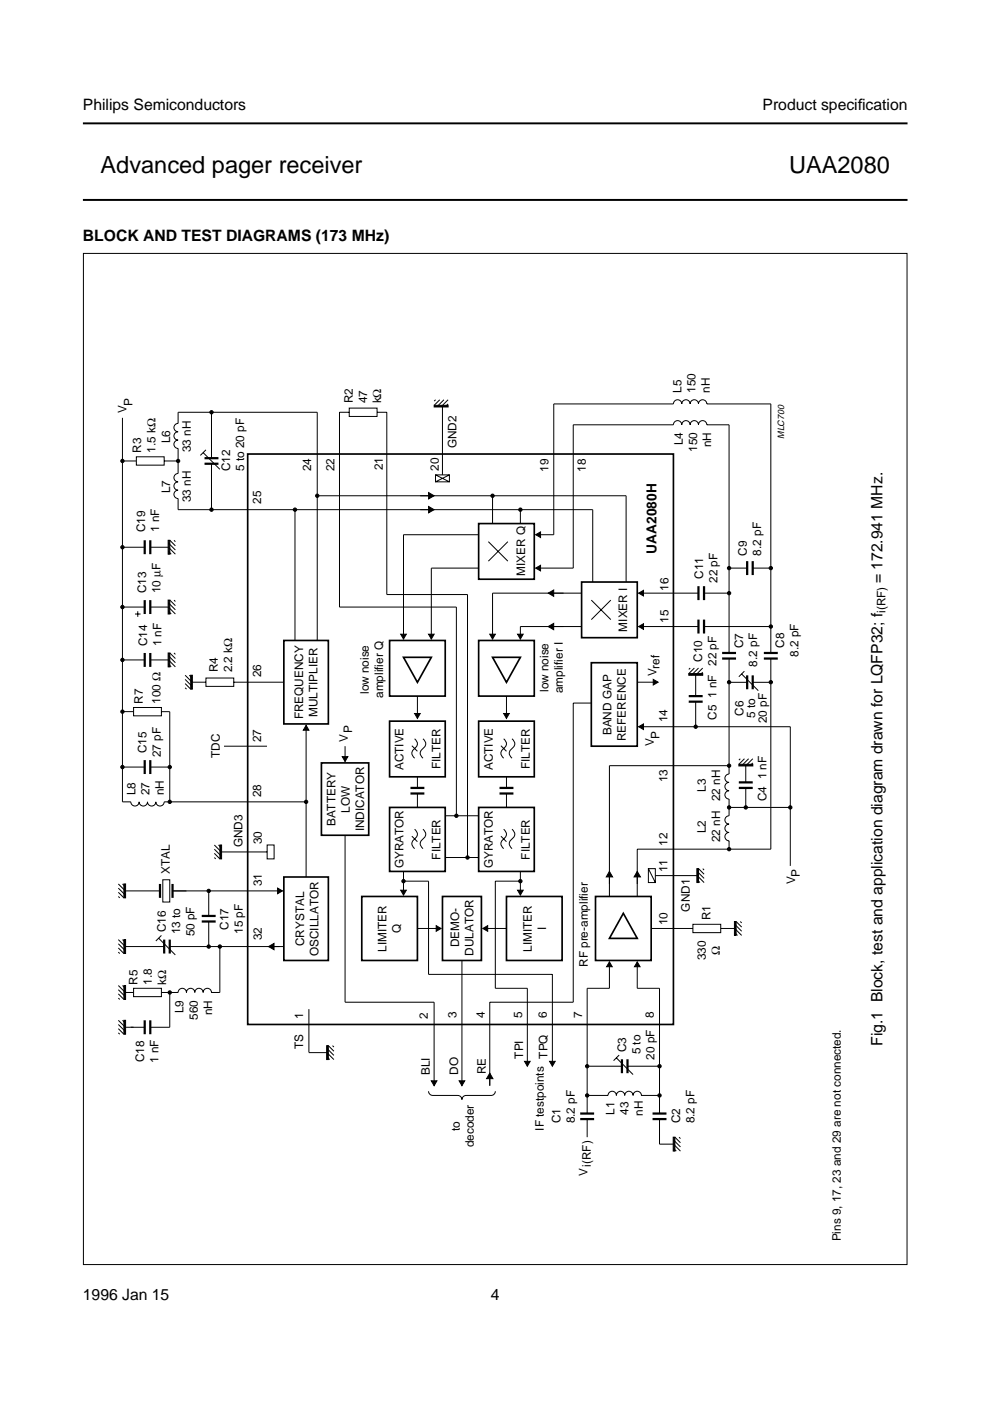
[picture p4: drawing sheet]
<svg xmlns="http://www.w3.org/2000/svg" width="210mm" height="297mm" viewBox="0 0 210 297" stroke-linecap="round" stroke-linejoin="round" font-family="sans-serif">
<path d="M17.6 26.2h174.8M17.6 42.4h174.8" fill="none" stroke="#000" stroke-width=".42"/>
<g fill="#fff">
<path d="M17.5 153.3h161v7h-161z"/>
<circle cx="33.5" cy="159.5" r=".22"/>
<circle cx="33.5" cy="157.7" r=".22"/>
<circle cx="33.5" cy="155.8" r=".22"/>
<circle cx="33.5" cy="153.9" r=".22"/>
<circle cx="148.5" cy="159.5" r=".22"/>
<circle cx="148.5" cy="157.6" r=".22"/>
<circle cx="148.5" cy="155.8" r=".22"/>
<circle cx="148.5" cy="153.9" r=".22"/>
</g>
<g fill="none" stroke="#000" stroke-width=".21">
<path d="M26 88.6v81.4h1.7a.89 .89 0 0 0 .9 .9 .89 .89 0 0 0 .9-.9 .88 .88 0 0 0 .9 .9 .88 .88 0 0 0 .9-.9 .88 .88 0 0 0 .9 .9 .88 .88 0 0 0 .8-.9 .89 .89 0 0 0 .9 .9 .89 .89 0 0 0 .9-.9h30.1M26 97.7h2.9M28.9 96.8h5.9v1.8h-5.9zM34.8 97.7h3M43.1 96l3.5 3.5M43.7 95.4l-1.2 1.2M44.8 87.4v9.7M44.8 98.3v9.8M74 86.5h5.9v1.8h-5.9zM74 87.4h-2v41.3h24.8v44.3M79.9 87.4h2.1v38.7h17.1v55.7M92.4 84.8l-.3 .2"/>
<path d="M93.2 84.8l-1.1 1.1M93.8 85.9v14.8M94.1 84.8l-1.5 1.4M95 85.6l-.6 .6M95 84.8l-1.5 1.4M26 116h4.7M31.9 116h3.8l1.5 1.5M35.7 116.9l.6 .6M35.7 115.1l1.5 1.5M36 114.5l1.2 1.2M36.9 114.5l.3 .3M62.5 108.1v27.7"/>
<path d="M67.3 105.1h65.5v18.3M92.3 100.7h3v1.5h-3zM92.3 100.7l3 1.5M95.3 100.7l-3 1.5M101.5 113.4h-15.9v22.1M103.5 114.8l4.2 4.2M104.4 105.1v5.9M107.7 114.8l-4.2 4.2M110.3 108.1v2.9M113.6 113.4h3.8v-27.8h25.4a.88 .88 0 0 1 .9-.8 .88 .88 0 0 1 .9 .8 .88 .88 0 0 1 .8-.8 .88 .88 0 0 1 .9 .8 .88 .88 0 0 1 .9-.8 .88 .88 0 0 1 .9 .8 .89 .89 0 0 1 .9-.8 .89 .89 0 0 1 .9 .8h13.5v52.8M26 139.9h4.7M26 128.7h4.7"/>
<path d="M28.6 130.2h1.2M29.2 129.6v1.2M31.9 139.9h3.8l1.5 1.5M31.9 128.7h3.8M35.7 129.6l.6 .6M35.7 128.7l1.5 1.5M35.7 127.8l1.5 1.5M35.7 139l1.5 1.5M36 127.2l1.2 1.2M36 138.4l1.2 1.2M36.9 127.2l.3 .3M36.9 138.4l.3 .3"/>
<path d="M101.5 120.4h-10v15.1M113.6 120.4h7.9v-30.3h21.3a.88 .88 0 0 1 .9-.9 .88 .88 0 0 1 .9 .9 .88 .88 0 0 1 .8-.9 .88 .88 0 0 1 .9 .9 .88 .88 0 0 1 .9-.9 .88 .88 0 0 1 .9 .9 .89 .89 0 0 1 .9-.9 .89 .89 0 0 1 .9 .9h4.7v48.3M123.3 125.8h-18.9v9.7M123.3 132.8h-13v2.7M125.4 127.2l4.1 4.2M125.7 123.4v-15.3h-87.9v-2.4a.88 .88 0 0 1-.9-.9 .88 .88 0 0 1 .9-.9 .88 .88 0 0 1-.9-.9 .88 .88 0 0 1 .9-.8 .89 .89 0 0 1-.9-.9 .89 .89 0 0 1 .9-.9v-5.3a.89 .89 0 0 1-.9-.9 .89 .89 0 0 1 .9-.9 .88 .88 0 0 1-.9-.9 .88 .88 0 0 1 .9-.9 .89 .89 0 0 1-.9-.8 .89 .89 0 0 1 .9-.9v-2.4h29.5v48.4M129.5 127.2l-4.1 4.2M135.4 132.8h12.7M135.4 125.8h12.7M149.3 132.8h14.1M149.3 125.8h5.3M154.6 139.6v24.5a.88 .88 0 0 0-.9 .9 .88 .88 0 0 0 .9 .9 .89 .89 0 0 0-.9 .9 .89 .89 0 0 0 .9 .8 .88 .88 0 0 0-.9 .9 .88 .88 0 0 0 .9 .9v3.6a.88 .88 0 0 0-.9 .8 .88 .88 0 0 0 .9 .9 .88 .88 0 0 0-.9 .9 .88 .88 0 0 0 .9 .9 .89 .89 0 0 0-.9 .9 .89 .89 0 0 0 .9 .9v1.7"/>
<path d="M154.6 120.4h3.8M159.6 120.4h3.8M163.4 139.6v40.4h-28.3v10.1M26 150.9h2.3M28.3 150h5.9v1.8h-5.9zM34.2 150.9h1.8v19.1M35.7 140.8l.6 .6M39.3 143.2l1.4 1.4h3M39.3 144l1.4 1.5M39.3 144.9l1.1 1.2M39.3 145.8l.2 .3M40.1 143.2l.6 .6"/>
<path d="M43.7 143.8h5.9v1.7h-5.9zM47.5 158.2h9.1M49.6 144.6h10.6M64.9 153.8v32.1M73.2 158.2v3.3M87.3 158.1l1.2 1.2M87.9 156.6a1.24 1.24 0 0 1-.1 2.2 1.17 1.17 0 0 0 .1 2M88.5 147.6v4.7M89.7 156.6a1.24 1.24 0 0 1-.1 2.2 1.17 1.17 0 0 0 .1 2M106.2 158.1l1.2 1.2M106.8 156.6a1.24 1.24 0 0 1-.1 2.2 1.17 1.17 0 0 0 .1 2M107.4 147.6v4.7"/>
<path d="M108.6 156.6a1.24 1.24 0 0 1-.1 2.2 1.17 1.17 0 0 0 .1 2M125.4 149.1h-3.9v63.4h-17.7v17.7M135.1 144.6h4.4M135.4 154.1h32.2v29.5M146.3 141.6l-.3 .3M147.2 141.6l-1.2 1.2M147.5 148.8v5.3M148.1 141.6l-1.5 1.5M149 141.6l-1.5 1.5v4.5M149 142.5l-.6 .6M154.6 144.7h3.8M157.2 142.9l3.6 3.5"/>
<path d="M157.8 142.3l-1.2 1.2M159.6 144.7h3.8M26 162.6h4.7M31.9 162.6h4.1M45.4 179.2l1.5 1.4h9.7M46.3 179.2l.6 .5M56.6 179.2h1.5v2.9h-1.5zM73.2 177.1v35.4h18.8v17.7M87.3 177.3l1.2 1.2M87.9 175.8a1.24 1.24 0 0 1-.1 2.2 1.17 1.17 0 0 0 .1 1.9M88.5 164.7v2.4M88.5 168.2v3"/>
<path d="M89.7 175.8a1.24 1.24 0 0 1-.1 2.2 1.17 1.17 0 0 0 .1 1.9M94.4 173h7.1M106.2 177.3l1.2 1.2M106.8 175.8a1.24 1.24 0 0 1-.1 2.2 1.17 1.17 0 0 0 .1 1.9M107.4 164.7v2.4M107.4 168.2v3M108.6 175.8a1.24 1.24 0 0 1-.1 2.2 1.17 1.17 0 0 0 .1 1.9M154.6 162.3h-25.4v27.8M154.6 171.2h13M157 160.9l-.3 .3M157.8 160.9l-1.1 1.1M158.1 167.1v4.1"/>
<path d="M158.7 160.9l-1.4 1.4M159.6 160.9l-1.5 1.4v3.6M159.6 161.7l-.6 .6M25.1 199.2l1.5 1.5h8.2M25.1 187.4l1.5 1.5h7.3M25.1 188.3l1.5 1.5M25.1 189.2l1.2 1.2M25.1 190.1l.3 .3M26 199.2l.6 .6M26 187.4l.6 .6M33.6 198.9l3.6 3.6M34.2 198.3l-1.2 1.2"/>
<path d="M34.5 186.5h1.5v4.7h-1.5zM36.6 188.9h23.3M44.3 188.9v5.3M44.3 195.4v5.3M45.4 180l1.5 1.5M45.4 180.9l1.2 1.2M45.4 181.8l.3 .3M85.6 184.8v5M85.6 186.8h5.3v19.8h26.2v19.5M88.5 196.9h5M94.4 181.8h7.1M102.4 196.9h5"/>
<path d="M110.3 184.8v5M110.3 186.8h-5.3v22.7h6.8v16.6M137.5 184.2l1.4 2.9M137.5 184.2h1.4v2.9h-1.4zM138.1 196.9h8.8M138.9 185.6h8.9l1.5 1.5M146.9 196h5.9v1.7h-5.9zM147.8 186.5l.6 .6M147.8 184.8l1.5 1.4M148.1 184.2l1.2 1.1M149 184.2l.3 .3M152.8 196.9h3l1.5 1.4"/>
<path d="M155.8 197.7l.6 .6M155.8 196l1.5 1.4M156.1 195.4l1.2 1.2M157 195.4l.3 .3M25.1 208.9l1.5 1.5h1.7M25.1 209.8l1.5 1.5M25.1 210.7l1.2 1.2M25.1 211.6l.3 .3M25.1 216.3l1.5 1.5h4.1M25.1 217.2l1.5 1.5M25.1 218.1l1.2 1.2M25.1 219l.3 .3"/>
<path d="M25.1 200.1l1.5 1.5M25.1 201l1.2 1.2M25.1 201.9l.3 .3M26 208.9l.6 .6M26 216.3l.6 .6M28.3 209.5h5.9v1.8h-5.9zM36 200.7h24.2M36 210.4v7.4h-4.1M46.6 200.7v9.7h-1.8a.88 .88 0 0 0-.8-.9 .88 .88 0 0 0-.9 .9 .88 .88 0 0 0-.9-.9 .88 .88 0 0 0-.9 .9 .89 .89 0 0 0-.9-.9 .89 .89 0 0 0-.9 .9 .88 .88 0 0 0-.9-.9 .88 .88 0 0 0-.8 .9h-3.6M65.5 214v9.1M97.9 203.6v26.6M129.2 203.9v5.6h-4.7v26.6"/>
<path d="M135.1 203.9v5.6h4.7v26.6M65.5 223.2h3.8l1.5 1.4M69.3 224.1l.6 .5M69.3 222.3l1.5 1.5M69.6 221.7l1.2 1.2M70.5 221.7l.3 .3M90.9 231.4a.88 .88 0 0 0 .8 .9h5.4a.88 .88 0 0 1 .8 .8 .88 .88 0 0 1 .9-.8h5.3a.88 .88 0 0 0 .9-.9M124.5 226.1h7.4M124.5 232.3h4.4a.88 .88 0 0 1 .9-.9 .88 .88 0 0 1 .9 .9 .89 .89 0 0 1 .9-.9 .89 .89 0 0 1 .9 .9 .88 .88 0 0 1 .8-.9 .88 .88 0 0 1 .9 .9 .88 .88 0 0 1 .9-.9 .88 .88 0 0 1 .9 .9h3.8M124.5 237.3v3.8M130.7 224.3l3.5 3.5M131.3 223.7l-1.2 1.2"/>
<path d="M133.1 226.1h6.7M139.8 237.3v5.3h3l1.5 1.5M142.8 243.5l.6 .6M142.8 241.7l1.5 1.5M143.1 241.1l1.2 1.2M144 241.1l.3 .3"/>
</g>
<g fill="none" stroke="#000" stroke-width=".35">
<path d="M52.5 96.3h90.3v120.9h-90.3zM101.5 111h11.8v11.8h-11.8zM60.2 135.8h9.4v17.7h-9.4zM82.6 135.8h11.8v11.8h-11.8zM85.6 139.4h5.9l-3 5.3zM101.5 135.8h11.8v11.8h-11.8zM104.4 139.4h5.9l-2.9 5.3zM123.3 123.4h11.8v11.8h-11.8zM82.6 152.9h11.8v11.8h-11.8zM101.5 152.9h11.8v11.8h-11.8zM125.4 140.5h9.7v17.7h-9.7zM68.1 161.7h10.1v15.4h-10.1z"/>
<path d="M82.6 171.2h11.8v13.6h-11.8zM101.5 171.2h11.8v13.6h-11.8zM60.2 185.9h9.4v17.7h-9.4zM76.7 190.1h11.8v13.5h-11.8zM93.8 190.1h8.3v13.5h-8.3zM107.4 190.1h11.8v13.5h-11.8zM126.3 190.1h11.8v13.5h-11.8zM132.2 193.6l2.9 5.4h-5.9z"/>
</g>
<g fill="none" stroke="#000" stroke-width=".47">
<path d="M43.4 98.3h2.9M43.4 97.1h2.9M30.7 114.5v3M31.9 114.5v3M158.4 119v2.9M159.6 119v2.9M30.7 138.4v3M30.7 127.2v3M31.9 138.4v3M31.9 127.2v3M148.1 124.3v2.9M148.1 131.4v2.9"/>
<path d="M149.3 124.3v2.9M149.3 131.4v2.9M153.1 138.4h3M153.1 139.6h3M162 138.4h2.9M162 139.6h2.9M146 147.6h3M146 148.8h3M158.4 143.2v2.9M159.6 143.2v2.9M30.7 161.2v2.9M31.9 161.2v2.9"/>
<path d="M87 168.2h3M87 167.1h3M105.9 168.2h3M105.9 167.1h3M156.6 167.1h3M156.6 165.9h3M33.9 187.4v3M34.8 199.2v3M36 199.2v3M36.6 187.4v3M42.8 195.4h2.9M42.8 194.2h2.9"/>
<path d="M30.7 216.3v3M31.9 216.3v3M123 236.1h3M123 237.3h3M131.9 224.6v2.9M133 224.6v2.9M138.4 236.1h2.9M138.4 237.3h2.9"/>
</g>
<g fill="#000" stroke="#000" stroke-width=".21">
<path d="M92.1 85.9h2.9v.4h-2.9zM35.7 114.5h.3v3h-.3zM90.9 104.4l1.1 .7-1.1 .7zM90.9 107.4l1.1 .7-1.1 .6zM113.6 113.4l1-.6v1.2zM35.7 127.2h.3v3h-.3zM35.7 138.4h.3v3h-.3zM85 134.5h1.1l-.5 1zM90.9 134.5h1.1l-.5 1zM103.8 134.5h1.2l-.6 1zM109.7 134.5h1.2l-.6 1zM113.6 120.4l1-.5v1.1z"/>
<path d="M116.2 132.8l1.2-.6v1.3zM116.2 125.8l1.2-.7v1.3zM135.4 125.8l1-.6v1.2zM135.4 132.8l1-.6v1.2zM40.4 143.2h.4v2.9h-.4zM64.9 153.8l.6 1h-1.2zM87.9 151.3h1.2l-.6 1zM106.8 151.3h1.2l-.6 1zM135.4 154.1l1-.6v1.2zM138.5 144l1 .6-1 .6zM146 142.8h3v.4h-3zM46.6 179.2h.4v2.9h-.4z"/>
<path d="M72.6 160.4h1.2l-.6 1.1zM156.7 162h2.9v.4h-2.9zM26.3 199.2h.3v3h-.3zM26.3 187.4h.3v3h-.3zM58.9 188.3l1 .6-1 .6zM85 188.7h1.1l-.5 1.1zM92.5 196.3l1 .6-1 .6zM102.4 196.9l1-.6v1.2zM109.7 188.7h1.2l-.6 1.1zM129.2 184.8l.7 1.1h-1.4zM135.1 184.8l.7 1.1h-1.4zM147.8 184.2h.3v2.9h-.3z"/>
<path d="M155.7 195.4h.4v2.9h-.4zM26.3 208.9h.3v3h-.3zM26.3 216.3h.3v3h-.3zM56.9 200.7l1.2-.7v1.4zM129.2 203.9l.6 1.1h-1.2zM135.1 203.9l.6 1.1h-1.2zM69.3 221.7h.3v2.9h-.3zM91.4 229.2h1.2l-.6 1zM97.3 229.2h1.2l-.6 1zM103.8 227.5l.7 1.2h-1.3zM111.2 225h1.2l-.6 1.1zM116.5 225h1.2l-.6 1.1z"/>
<path d="M142.7 241.1h.4v3h-.4z"/>
<circle cx="26" cy="97.7" r=".35"/>
<circle cx="37.8" cy="97.7" r=".35"/>
<circle cx="44.8" cy="87.4" r=".35"/>
<circle cx="26" cy="116" r=".35"/>
<circle cx="44.8" cy="108.1" r=".35"/>
<circle cx="62.5" cy="108.1" r=".35"/>
<circle cx="67.3" cy="105.1" r=".35"/>
<circle cx="104.4" cy="105.1" r=".35"/>
<circle cx="110.3" cy="108.1" r=".35"/>
<circle cx="26" cy="128.7" r=".35"/>
<circle cx="26" cy="139.9" r=".35"/>
<circle cx="154.6" cy="120.4" r=".35"/>
<circle cx="154.6" cy="125.8" r=".35"/>
<circle cx="163.4" cy="132.8" r=".35"/>
<circle cx="163.4" cy="120.4" r=".35"/>
<circle cx="26" cy="150.9" r=".35"/>
<circle cx="147.5" cy="154.1" r=".35"/>
<circle cx="154.6" cy="144.6" r=".35"/>
<circle cx="163.4" cy="144.6" r=".35"/>
<circle cx="26" cy="162.6" r=".35"/>
<circle cx="36" cy="162.6" r=".35"/>
<circle cx="36" cy="170" r=".35"/>
<circle cx="64.9" cy="170" r=".35"/>
<circle cx="96.8" cy="173" r=".35"/>
<circle cx="154.6" cy="162.3" r=".35"/>
<circle cx="154.6" cy="171.2" r=".35"/>
<circle cx="158.1" cy="171.2" r=".35"/>
<circle cx="167.6" cy="171.2" r=".35"/>
<circle cx="44.3" cy="188.9" r=".35"/>
<circle cx="85.6" cy="186.8" r=".35"/>
<circle cx="99.1" cy="181.8" r=".35"/>
<circle cx="110.3" cy="186.8" r=".35"/>
<circle cx="154.6" cy="180" r=".35"/>
<circle cx="36" cy="210.4" r=".35"/>
<circle cx="44.3" cy="200.7" r=".35"/>
<circle cx="46.6" cy="200.7" r=".35"/>
<circle cx="124.5" cy="226.1" r=".35"/>
<circle cx="124.5" cy="232.3" r=".35"/>
<circle cx="139.8" cy="226.1" r=".35"/>
<circle cx="139.8" cy="232.3" r=".35"/>
</g>
<g fill="#fff">
<path d="M184.9 58.5h7.5v204.8h-7.5z" fill-rule="evenodd"/>
<path d="M176.6 96.7h3.3v166.5h-3.3z" fill-rule="evenodd"/>
</g>
<path d="M17.7 53.7h174.6v214.4h-174.6z" fill="none" stroke="#000" stroke-width=".21"/>
<g font-size="5">
<text x="21.3" y="36.6">Advanced pager receiver</text>
<text x="167.3" y="36.6">UAA2080</text>
</g>
<g font-size="3.3">
<text x="17.6" y="23.4">Philips Semiconductors</text>
<text x="161.7" y="23.4">Product specif</text>
<text x="181.9" y="23.4">ication</text>
<text x="17.6" y="51.1">BLOCK AND TEST DIAGRAMS (173 MHz)</text>
<text x="187.1" y="123.7" transform="rotate(-90 187.1 123.7)">= 172.941 MHz.</text>
<text x="187.1" y="221.7" transform="rotate(-90 187.1 221.7)">Fig.1 Block, test and application diagram drawn for LQFP32; f</text>
<text x="17.6" y="275.6">1996 Jan 15</text>
<text x="104.1" y="275.6">4</text>
</g>
<text font-size="2.9" x="139.2" y="117.4" transform="rotate(-90 139.2 117.4)">UAA2080H</text>
<g font-size="2.5">
<text x="144.5" y="83.3" transform="rotate(-90 144.5 83.3)">L5</text>
<text x="147.5" y="83.3" transform="rotate(-90 147.5 83.3)">150</text>
<text x="150.5" y="83.3" transform="rotate(-90 150.5 83.3)">nH</text>
<text x="26.8" y="87.6" transform="rotate(-90 26.8 87.6)">V</text>
<text x="28.1" y="86.2" transform="rotate(-90 28.1 86.2)">P</text>
<text x="74.8" y="85.5" transform="rotate(-90 74.8 85.5)">R2</text>
<text x="77.8" y="85.5" transform="rotate(-90 77.8 85.5)">47</text>
<text x="80.8" y="85.5" transform="rotate(-90 80.8 85.5)">kΩ</text>
<text x="36.1" y="94" transform="rotate(-90 36.1 94)">L6</text>
<text x="40.5" y="95.9" transform="rotate(-90 40.5 95.9)">33 nH</text>
<text x="96.8" y="95" transform="rotate(-90 96.8 95)">GND2</text>
<text x="144.8" y="94.4" transform="rotate(-90 144.8 94.4)">L4</text>
<text x="147.8" y="95.8" transform="rotate(-90 147.8 95.8)">150</text>
<text x="150.8" y="94.8" transform="rotate(-90 150.8 94.8)">nH</text>
<text x="29.9" y="96" transform="rotate(-90 29.9 96)">R3</text>
<text x="32.9" y="96" transform="rotate(-90 32.9 96)">1.5 kΩ</text>
<text x="48.8" y="99.9" transform="rotate(-90 48.8 99.9)">C12</text>
<text x="51.8" y="99.9" transform="rotate(-90 51.8 99.9)">5 to 20 pF</text>
<text x="66" y="99.9" transform="rotate(-90 66 99.9)">24</text>
<text x="70.9" y="99.9" transform="rotate(-90 70.9 99.9)">22</text>
<text x="81.1" y="99.7" transform="rotate(-90 81.1 99.7)">21</text>
<text x="93" y="99.8" transform="rotate(-90 93 99.8)">20</text>
<text x="116.3" y="100" transform="rotate(-90 116.3 100)">19</text>
<text x="124.2" y="100" transform="rotate(-90 124.2 100)">18</text>
<text x="36.1" y="104.6" transform="rotate(-90 36.1 104.6)">L7</text>
<text x="40.5" y="106.5" transform="rotate(-90 40.5 106.5)">33 nH</text>
<text x="55.3" y="106.8" transform="rotate(-90 55.3 106.8)">25</text>
<text x="30.8" y="112.9" transform="rotate(-90 30.8 112.9)">C19</text>
<text x="33.8" y="112.9" transform="rotate(-90 33.8 112.9)">1 nF</text>
<text x="158.4" y="117.8" transform="rotate(-90 158.4 117.8)">C9</text>
<text x="161.4" y="117.8" transform="rotate(-90 161.4 117.8)">8.2 pF</text>
<text x="31" y="125.7" transform="rotate(-90 31 125.7)">C13</text>
<text x="34" y="125.7" transform="rotate(-90 34 125.7)">10 µF</text>
<text x="111.3" y="122" transform="rotate(-90 111.3 122)">MIXER Q</text>
<text x="141.7" y="125.2" transform="rotate(-90 141.7 125.2)">16</text>
<text x="149.1" y="122.7" transform="rotate(-90 149.1 122.7)">C11</text>
<text x="152.1" y="123.6" transform="rotate(-90 152.1 123.6)">22 pF</text>
<text x="187.7" y="129.9" transform="rotate(-90 187.7 129.9)">i(RF)</text>
<text x="31.2" y="137.1" transform="rotate(-90 31.2 137.1)">C14</text>
<text x="34.2" y="137.1" transform="rotate(-90 34.2 137.1)">1 nF</text>
<text x="133" y="133.9" transform="rotate(-90 133 133.9)">MIXER I</text>
<text x="141.7" y="132.1" transform="rotate(-90 141.7 132.1)">15</text>
<text x="157.5" y="137.4" transform="rotate(-90 157.5 137.4)">C7</text>
<text x="166.3" y="137.3" transform="rotate(-90 166.3 137.3)">C8</text>
<text x="46.2" y="142.6" transform="rotate(-90 46.2 142.6)">R4</text>
<text x="49.2" y="142.6" transform="rotate(-90 49.2 142.6)">2.2 kΩ</text>
<text x="55.3" y="143.6" transform="rotate(-90 55.3 143.6)">26</text>
<text x="139.2" y="143.4" transform="rotate(-90 139.2 143.4)">Vref</text>
<text x="148.9" y="140.3" transform="rotate(-90 148.9 140.3)">C10</text>
<text x="151.9" y="141.2" transform="rotate(-90 151.9 141.2)">22 pF</text>
<text x="160.6" y="141.3" transform="rotate(-90 160.6 141.3)">8.2 pF</text>
<text x="169.3" y="139.2" transform="rotate(-90 169.3 139.2)">8.2 pF</text>
<text x="30.3" y="149.2" transform="rotate(-90 30.3 149.2)">R7</text>
<text x="34.1" y="149.2" transform="rotate(-90 34.1 149.2)">100 Ω</text>
<text x="78.2" y="147.2" transform="rotate(-90 78.2 147.2)">low noise</text>
<text x="81.3" y="148" transform="rotate(-90 81.3 148)">amplifier Q</text>
<text x="116.3" y="146.7" transform="rotate(-90 116.3 146.7)">low noise</text>
<text x="119.3" y="146.9" transform="rotate(-90 119.3 146.9)">amplifier I</text>
<text x="64.3" y="152.5" transform="rotate(-90 64.3 152.5)">FREQUENCY</text>
<text x="67.3" y="152" transform="rotate(-90 67.3 152)">MULTIPLIER</text>
<text x="74.6" y="155.5" transform="rotate(-90 74.6 155.5)">P</text>
<text x="129.6" y="155.9" transform="rotate(-90 129.6 155.9)">BAND GAP</text>
<text x="141.5" y="153.1" transform="rotate(-90 141.5 153.1)">14</text>
<text x="151.9" y="152.6" transform="rotate(-90 151.9 152.6)">C5 1 nF</text>
<text x="157.6" y="151.7" transform="rotate(-90 157.6 151.7)">C6</text>
<text x="160.1" y="152.2" transform="rotate(-90 160.1 152.2)">5 to</text>
<text x="162.6" y="153.3" transform="rotate(-90 162.6 153.3)">20 pF</text>
<text x="31.1" y="159.7" transform="rotate(-90 31.1 159.7)">C15</text>
<text x="34.1" y="160.6" transform="rotate(-90 34.1 160.6)">27 pF</text>
<text x="46.6" y="160.7" transform="rotate(-90 46.6 160.7)">TDC</text>
<text x="55.3" y="157.4" transform="rotate(-90 55.3 157.4)">27</text>
<text x="73.8" y="157.2" transform="rotate(-90 73.8 157.2)">V</text>
<text x="132.7" y="157.1" transform="rotate(-90 132.7 157.1)">REFERENCE</text>
<text x="138.6" y="158.2" transform="rotate(-90 138.6 158.2)">V</text>
<text x="139.8" y="156.7" transform="rotate(-90 139.8 156.7)">P</text>
<text x="85.5" y="163.3" transform="rotate(-90 85.5 163.3)">ACTIVE</text>
<text x="93.4" y="163.1" transform="rotate(-90 93.4 163.1)">FILTER</text>
<text x="104.5" y="163.3" transform="rotate(-90 104.5 163.3)">ACTIVE</text>
<text x="112.4" y="163.1" transform="rotate(-90 112.4 163.1)">FILTER</text>
<text x="141.5" y="165.8" transform="rotate(-90 141.5 165.8)">13</text>
<text x="149.7" y="167.9" transform="rotate(-90 149.7 167.9)">L3</text>
<text x="28.7" y="168.6" transform="rotate(-90 28.7 168.6)">L8</text>
<text x="31.7" y="168.6" transform="rotate(-90 31.7 168.6)">27</text>
<text x="34.7" y="168.6" transform="rotate(-90 34.7 168.6)">nH</text>
<text x="55.3" y="169" transform="rotate(-90 55.3 169)">28</text>
<text x="74.2" y="172.3" transform="rotate(-90 74.2 172.3)">LOW</text>
<text x="152.7" y="169.8" transform="rotate(-90 152.7 169.8)">22 nH</text>
<text x="162.5" y="169.8" transform="rotate(-90 162.5 169.8)">C4 1 nF</text>
<text x="51.4" y="179.6" transform="rotate(-90 51.4 179.6)">GND3</text>
<text x="55.5" y="179" transform="rotate(-90 55.5 179)">30</text>
<text x="71.2" y="175.2" transform="rotate(-90 71.2 175.2)">BATTERY</text>
<text x="77.2" y="176.3" transform="rotate(-90 77.2 176.3)">INDICATOR</text>
<text x="141.5" y="179.3" transform="rotate(-90 141.5 179.3)">12</text>
<text x="149.7" y="176.6" transform="rotate(-90 149.7 176.6)">L2</text>
<text x="152.7" y="178.6" transform="rotate(-90 152.7 178.6)">22 nH</text>
<text x="36" y="185.2" transform="rotate(-90 36 185.2)">XTAL</text>
<text x="85.5" y="184.1" transform="rotate(-90 85.5 184.1)">GYRATOR</text>
<text x="93.4" y="182.3" transform="rotate(-90 93.4 182.3)">FILTER</text>
<text x="104.5" y="184.1" transform="rotate(-90 104.5 184.1)">GYRATOR</text>
<text x="112.4" y="182.3" transform="rotate(-90 112.4 182.3)">FILTER</text>
<text x="141.5" y="185" transform="rotate(-90 141.5 185)">11</text>
<text x="169.6" y="185.9" transform="rotate(-90 169.6 185.9)">P</text>
<text x="55.5" y="187.9" transform="rotate(-90 55.5 187.9)">31</text>
<text x="168.6" y="187.3" transform="rotate(-90 168.6 187.3)">V</text>
<text x="35.2" y="197.6" transform="rotate(-90 35.2 197.6)">C16</text>
<text x="48.5" y="197.1" transform="rotate(-90 48.5 197.1)">C17</text>
<text x="85" y="197.9" transform="rotate(-90 85 197.9)">Q</text>
<text x="115.8" y="197.2" transform="rotate(-90 115.8 197.2)">I</text>
<text x="141.5" y="196.2" transform="rotate(-90 141.5 196.2)">10</text>
<text x="146.3" y="193.3" transform="rotate(-90 146.3 193.3)">GND1</text>
<text x="150.7" y="195.2" transform="rotate(-90 150.7 195.2)">R1</text>
<text x="38.2" y="198.1" transform="rotate(-90 38.2 198.1)">13 to</text>
<text x="41.2" y="198.5" transform="rotate(-90 41.2 198.5)">50 pF</text>
<text x="51.5" y="198" transform="rotate(-90 51.5 198)">15 pF</text>
<text x="55.5" y="199.4" transform="rotate(-90 55.5 199.4)">32</text>
<text x="64.5" y="200.6" transform="rotate(-90 64.5 200.6)">CRYSTAL</text>
<text x="67.5" y="202.7" transform="rotate(-90 67.5 202.7)">OSCILLATOR</text>
<text x="82" y="201.8" transform="rotate(-90 82 201.8)">LIMITER</text>
<text x="97.4" y="200.9" transform="rotate(-90 97.4 200.9)">DEMO-</text>
<text x="100.4" y="202.7" transform="rotate(-90 100.4 202.7)">DULATOR</text>
<text x="112.8" y="201.8" transform="rotate(-90 112.8 201.8)">LIMITER</text>
<text x="149.6" y="203.6" transform="rotate(-90 149.6 203.6)">330</text>
<text x="152.6" y="202.4" transform="rotate(-90 152.6 202.4)">Ω</text>
<text x="29.2" y="208.8" transform="rotate(-90 29.2 208.8)">R5</text>
<text x="32.2" y="208.8" transform="rotate(-90 32.2 208.8)">1.8</text>
<text x="35.2" y="208.8" transform="rotate(-90 35.2 208.8)">kΩ</text>
<text x="124.7" y="205" transform="rotate(-90 124.7 205)">RF pre-amplifier</text>
<text x="38.9" y="214.8" transform="rotate(-90 38.9 214.8)">L9</text>
<text x="45" y="215.2" transform="rotate(-90 45 215.2)">nH</text>
<text x="96.8" y="215.8" transform="rotate(-90 96.8 215.8)">3</text>
<text x="102.8" y="215.8" transform="rotate(-90 102.8 215.8)">4</text>
<text x="110.7" y="215.8" transform="rotate(-90 110.7 215.8)">5</text>
<text x="115.9" y="215.8" transform="rotate(-90 115.9 215.8)">6</text>
<text x="123.4" y="215.8" transform="rotate(-90 123.4 215.8)">7</text>
<text x="138.6" y="215.8" transform="rotate(-90 138.6 215.8)">8</text>
<text x="41.9" y="216.2" transform="rotate(-90 41.9 216.2)">560</text>
<text x="64.3" y="216.1" transform="rotate(-90 64.3 216.1)">1</text>
<text x="90.7" y="216.1" transform="rotate(-90 90.7 216.1)">2</text>
<text x="30.6" y="225.2" transform="rotate(-90 30.6 225.2)">C18</text>
<text x="33.6" y="225.4" transform="rotate(-90 33.6 225.4)">1 nF</text>
<text x="64.3" y="222.4" transform="rotate(-90 64.3 222.4)">TS</text>
<text x="91.1" y="227.9" transform="rotate(-90 91.1 227.9)">BLI</text>
<text x="97.2" y="227.9" transform="rotate(-90 97.2 227.9)">DO</text>
<text x="103" y="227.8" transform="rotate(-90 103 227.8)">RE</text>
<text x="110.9" y="224.4" transform="rotate(-90 110.9 224.4)">TPI</text>
<text x="116.1" y="224.4" transform="rotate(-90 116.1 224.4)">TPQ</text>
<text x="132.8" y="223.1" transform="rotate(-90 132.8 223.1)">C3</text>
<text x="135.8" y="223.5" transform="rotate(-90 135.8 223.5)">5 to</text>
<text x="138.8" y="224.6" transform="rotate(-90 138.8 224.6)">20 pF</text>
<text x="97.5" y="239.8" transform="rotate(-90 97.5 239.8)">to</text>
<text x="115.3" y="239.7" transform="rotate(-90 115.3 239.7)">IF testpoints</text>
<text x="118.9" y="238.2" transform="rotate(-90 118.9 238.2)">C1</text>
<text x="121.9" y="238.2" transform="rotate(-90 121.9 238.2)">8.2 pF</text>
<text x="130.3" y="236.4" transform="rotate(-90 130.3 236.4)">L1</text>
<text x="133.3" y="236.4" transform="rotate(-90 133.3 236.4)">43</text>
<text x="136.3" y="236.6" transform="rotate(-90 136.3 236.6)">nH</text>
<text x="144.2" y="238.2" transform="rotate(-90 144.2 238.2)">C2</text>
<text x="147.2" y="238.2" transform="rotate(-90 147.2 238.2)">8.2 pF</text>
<text x="100.5" y="243.3" transform="rotate(-90 100.5 243.3)">decoder</text>
<text x="124.6" y="249.3" transform="rotate(-90 124.6 249.3)">V</text>
<text x="125.3" y="247.4" transform="rotate(-90 125.3 247.4)">i(RF)</text>
<text x="178.3" y="263.2" transform="rotate(-90 178.3 263.2)">Pins 9, 17, 23 and 29 are not connected.</text>
</g>
<text font-size="2.1" fill="#fff" x="177.5" y="157.9" transform="rotate(-180 177.5 157.9)">handbook, full pagewidth</text>
<text font-size="1.9" x="166.3" y="93" transform="rotate(-90 166.3 93)">MLC700</text>
</svg>
